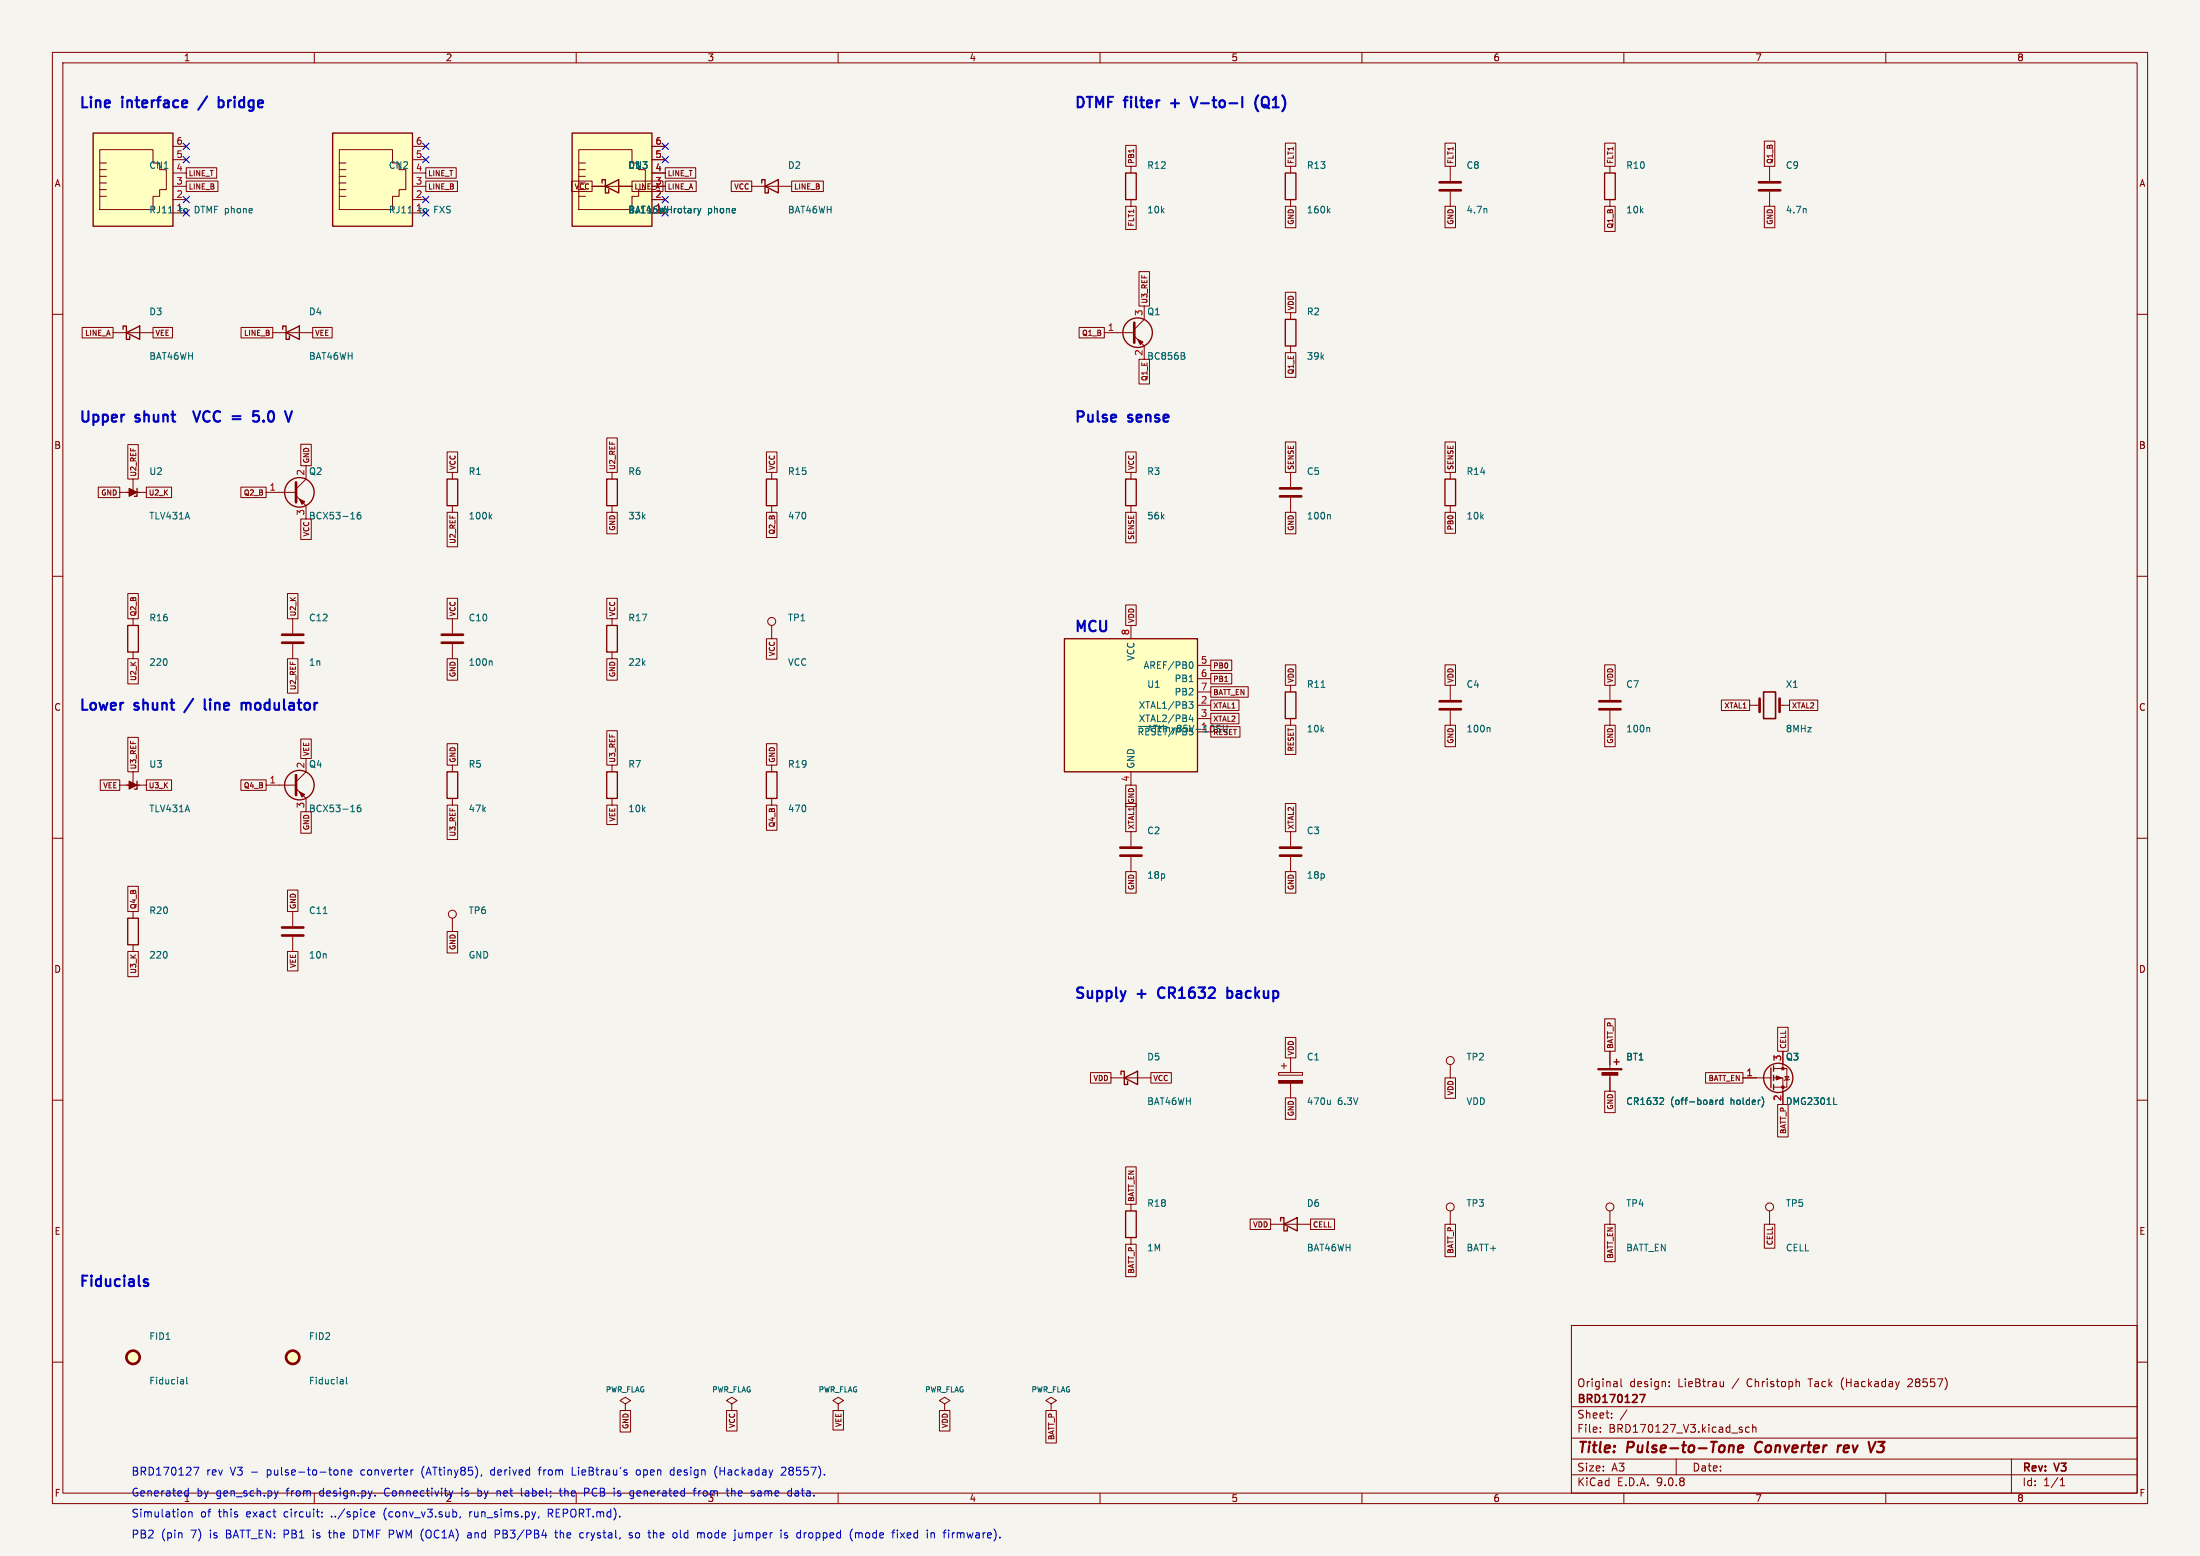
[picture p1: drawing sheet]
<svg xmlns="http://www.w3.org/2000/svg" width="420mm" height="297mm" viewBox="0 0 420 297" stroke-linecap="round" stroke-linejoin="round" font-family="sans-serif">
<path d="M0 0h420v297h-420z" fill="#f5f4ef" stroke="#f5f4ef" stroke-width=".19"/>
<g fill="none" stroke="#840000" stroke-width=".19">
<path d="M10 10h400v277h-400zM12 12h396v273h-396zM60 10v2M110 10v2M160 10v2M210 10v2M260 10v2M310 10v2M360 10v2M10 60h2M408 60h2M10 110h2"/>
<path d="M25.4 118.1v1.3M55.9 118.1v2.8M86.4 118.1v2.8M408 110h2M25.4 124.5v1.2M55.9 122.9v2.8M86.4 122.9v2.8M276.9 130.8v2.8M276.9 135.6v2.8M307.3 130.8v2.8M307.3 135.6v2.8M334 134.6h1.9"/>
<path d="M339.7 134.6h1.9M10 160h2M22.9 149.9h5M24.1 149.9h2.6M25.4 147.3v2.6M86.4 146.1v1.2M86.4 152.4v1.3M408 160h2M25.4 174v1.3M25.4 180.3v1.3M10 210h2M307.3 200.7v3.3"/>
<path d="M307.3 205v3.3M332.7 205.7h5.4M338.6 204h2.5v3.5h-2.5M338.6 205.7h1.8v5.1M340.4 200.7v3.3M340.7 205.5h.8l-.4 .6zM341.6 206l-1 .2M408 210h2M215.9 229.9v1.2M215.9 236.2v1.3M307.3 231.1v2.6M337.8 231.1v2.6"/>
<path d="M300 253h108v32h-108zM10 260h2M119.4 268l1-.7-1-.6-1 .6 1 .7v1.2M119.4 269.2h.1M139.7 268l1-.7-1-.6-1 .6 1 .7v1.2M139.7 269.2h.1M160 268l1-.7-1-.6-1 .6 1 .7v1.2M160 269.2h.1M180.3 268l1.1-.7-1.1-.6-1 .6 1 .7v1.2M180.3 269.2h.1M200.7 268l1-.7-1-.6-1.1 .6 1.1 .7v1.2M200.7 269.2h.1"/>
<path d="M300 278.5h108M300 274.5h108M300 268.5h108M305.5 273.2v.2M305.5 272.5v.1M307.7 270.5v.2M307.7 269.8v.1M309.4 263.2v1.3l.3 .2M310.6 269.1l-1.3 1.9M318.7 264.5v.2M318.7 263.8v.1M320 278.5v3"/>
<path d="M329 263.7v1M329 264.5l-.4 .2M332.6 273v.3M333.9 272.5l-.4-.1-.3 .3 .2 .6h.5M334.6 272.5l.2-.1 .4 .1v.9M334.6 271.9v1.5M343.1 263.7h.2l.2 .2v.8M364.3 263.3h-.1M365 263.8l-.8 .9h.9M384 278.5v6.5M408 260h2M60 285v2"/>
<path d="M110 285v2M160 285v2M210 285v2M260 285v2M300 281.5h108M310 285v2M360 285v2M393.3 283.6h.9M393.3 282.5l.4-.4v1.5"/>
<circle cx="307.3" cy="230.4" r=".76"/>
<circle cx="337.8" cy="230.4" r=".76"/>
</g>
<path d="M330.3 276h.6v1.2M331.8 276.5l1-.2-.1-.3h-.7l-.2 .9 .2 .3 .6-.1M335.4 275.5a1.27 1.27 0 0 0-.1 1.6M350.9 275.9l-.1 1.3M351.5 275.9l-.4 .1-.2 .3M356.7 275.2l.4 2 1-2M358.3 277l.3 .2h.5M358.5 275.2h1.3" fill="none" stroke="#840000" stroke-width=".4"/>
<path d="M336.7 132.1h2.3v5.1h-2.3zM313 266.2h1l-.6 1.5" fill="none" stroke="#840000" stroke-width=".3"/>
<g fill="none" stroke="#840000" stroke-width=".25">
<path d="M24.4 119.4h2v5.1h-2zM26.2 149.1v1.5h-.5M85.3 147.3h2.1v5.1h-2.1zM24.4 175.3h2v5h-2zM308.1 202.7h1M308.6 202.2v1M338.1 203.8v3.8M338.6 203.5v1M338.6 205.2v1M338.6 207v1M214.9 231.1h2v5.1h-2z"/>
<circle cx="339.5" cy="205.7" r="2.79"/>
</g>
<g fill="#840000" stroke="#840000" stroke-width=".19">
<path d="M24.6 149.1l1.6 .8-1.6 .7z"/>
<path d="M305.1 204h4.5v.2h-4.5z"/>
<path d="M305.8 204.7h3.1v.5h-3.1z"/>
<path d="M339.1 205.4l1 .3-1 .4z"/>
<circle cx="340.4" cy="204" r=".25"/>
<circle cx="340.4" cy="207.5" r=".25"/>
</g>
<g fill="none" stroke="#840000" stroke-width=".51">
<path d="M53.8 121.2h4.1M53.8 122.7h4.1M84.3 121.2h4.1M84.3 122.7h4.1M274.8 133.9h4.1M274.8 135.4h4.1M305.3 133.9h4.1M305.3 135.4h4.1M335.9 133.4v2.5M339.7 133.4v2.5"/>
<circle cx="55.9" cy="259.1" r="1.27"/>
</g>
<g fill="none" stroke="#006464" stroke-width=".19">
<path d="M93.8 126.2l.1 .1v.7M284.3 138.9l.1 .1v.7M314.7 138.9l.2 .1v.7M317.3 209.5l.3 .3-.1 .3-.7 .7h.8M327.6 210v.8M327.9 210l-.3 .2M328.9 210h-.4l-.2 .2 .1 .6h.5M328.9 209.5v1.3M336.4 209.4a1.49 1.49 0 0 1 0 1.8M350.1 210.8h.6M65.5 263.4v.8M65.5 264.1l-.1 .1"/>
<path d="M65.5 263.6l-.1 .1M66.1 262.9v1.1l.2 .2"/>
</g>
<circle cx="55.9" cy="259.1" r="1.27" fill="#ffffc2" stroke="#ffffc2" stroke-width=".19"/>
<path d="M203.2 121.9h25.4v25.4h-25.4z" fill="#ffffc2"/>
<g fill="none" stroke="#840000" stroke-width=".25">
<path d="M145.4 34.9v-.6h.6v2.5h.7v-.6M146 35.6l2.6-1.3v2.5zM245.4 33h2v5.1h-2zM306.3 33h2.1v5.1h-2.1zM245.4 61h2v5h-2zM275.8 91.4h2.1v5.1h-2.1zM115.8 119.4h2.1v5.1h-2.1zM203.2 121.9h25.4v25.4h-25.4zM245.4 132.1h2v5.1h-2zM115.8 147.3h2.1v5.1h-2.1zM146.3 147.3h2v5.1h-2zM214 205.1v-.6h.6v2.5h.7v-.6"/>
<path d="M214.6 205.7l2.6-1.2v2.5z"/>
<circle cx="217.2" cy="63.5" r="2.82"/>
<circle cx="57.1" cy="149.9" r="2.82"/>
</g>
<g fill="none" stroke="#840000" stroke-width=".19">
<path d="M143.5 35.6h7.6M246.4 31.8v1.2M246.4 38.1v1.3M276.9 31.8v2.7M276.9 36.6v2.8M307.3 31.8v1.2M307.3 38.1v1.3M337.8 31.8v2.7M337.8 36.6v2.8M218.4 58.4v2.6l-1.9 1.9M246.4 59.7v1.3M210.8 63.5h5.7"/>
<path d="M216.5 64.1l1.9 1.9v2.6M246.4 66v1.3M246.4 90.2v2.8M246.4 95v2.8M276.9 90.2v1.2M276.9 96.5v1.3M116.8 118.1v1.3M147.3 119.4v2.5M215.9 119.4v2.5M116.8 124.5v1.2M228.6 127h2.5M228.6 129.5h2.5"/>
<path d="M228.6 132.1h2.5M228.6 134.6h2.5M228.6 137.2h2.5M246.4 130.8v1.3M246.4 137.2v1.2M50.8 149.9h5.7M56.5 150.5l1.9 1.9v2.5M58.4 144.8v2.5l-1.9 1.9M116.8 146.1v1.2M116.8 152.4v1.3M147.3 146.1v1.2M147.3 152.4v1.3"/>
<path d="M215.9 147.3v2.6M215.9 158.8v2.7M55.9 174v2.8M55.9 178.8v2.8M86.4 175.3v2.5M215.9 163.6v2.8M212.1 205.7h7.6"/>
<circle cx="147.3" cy="118.6" r=".76"/>
<circle cx="86.4" cy="174.5" r=".76"/>
</g>
<g fill="none" stroke="#006464" stroke-width=".19">
<path d="M253.9 39.8l-.5 .5M283.8 39.9v.7M344.7 39.9l.1 .7M253.5 40.2l.4 .4M225.9 67.9l.3 .3-.1 .3-.1 .1M226 67.4l.1 .2-.1 .3M253.8 98.2l.2 .2v.7M217.3 138.7h5.5M227 133.9h.7l-.4 .5 .4 .1v.6l-.2 .1-.5-.1M227.2 126.4l.1-.1a.68 .68 0 0 1 .5 .6 .68 .68 0 0 1-.5 .7l-.1-.1M227.3 136.4l-.3 .9h.8M227.6 136.9v.8"/>
<path d="M232.8 138.4l.2 .1M233.5 138.4v1.1M234.3 138.4v1.1M252.2 131.2h.7M67 154.9h.7M68.8 153.7h-.4a.86 .86 0 0 0 0 1.2l.4-.1 .1-.4-.2-.2h-.4l-.1 .2M61.7 174.4h.7"/>
</g>
<path d="M274.8 34.8h4.1M274.8 36.3h4.1M335.8 34.8h4.1M335.8 36.3h4.1M216.5 61.6v3.8M244.3 93.2h4.1M244.3 94.7h4.1M56.5 148v3.8M53.8 177h4.1M53.8 178.6h4.1M213.9 161.8h4M213.9 163.3h4" fill="none" stroke="#840000" stroke-width=".51"/>
<g fill="#840000" stroke="#840000" stroke-width=".19">
<path d="M217.2 64.8l1 .5-.5 .5z"/>
<path d="M57.1 151.1l1.1 .5-.5 .5z"/>
</g>
<path d="M17.8 25.4h15.2v17.8h-15.2z" fill="#ffffc2"/>
<g fill="none" stroke="#840000" stroke-width=".19">
<path d="M19 32.4h1.3M19 33.7h1.3M19 34.9h1.3M19 36.2h1.3M19 37.5h1.3M19 28.6h10.2v2.5h1.3v1.3h1.2v3.8h-1.2v1.3h-1.3v2.5h-10.2zM19 31.1h1.3M33 27.9h2.6M33 30.5h2.6M33 33h2.6M33 35.6h2.6M33 38.1h2.6"/>
<path d="M215.9 31.8v1.2M215.9 38.1v1.3M33 40.6h2.6M21.6 63.5h7.6M52.1 63.5h7.6M22.9 94h5M24.1 94h2.6M25.4 91.4v2.6M50.8 94h5.7M56.5 94.6l1.9 1.9v2.6M58.4 88.9v2.5l-1.9 1.9M86.4 90.2v1.2"/>
<path d="M86.4 96.5v1.3M116.8 90.2v1.2M116.8 96.5v1.3M147.3 90.2v1.2M147.3 96.5v1.3M215.9 90.2v1.2M215.9 96.5v1.3M246.4 158.8v2.7M246.4 163.6v2.8M244.1 204.7h4.6v.5h-4.6zM244.6 203.5h1M245.1 202.9v1.1"/>
<path d="M246.4 201.9v2.8M246.4 206.8v2.8M276.9 203.2v2.5M242.6 233.7h7.6"/>
<circle cx="276.9" cy="202.4" r=".76"/>
</g>
<g fill="none" stroke="#840000" stroke-width=".25">
<path d="M17.8 25.4h15.2v17.8h-15.2zM214.9 33h2v5.1h-2zM23.5 62.9v-.7h.6v2.6h.7v-.7M24.1 63.5l2.6-1.3v2.6zM54 62.9v-.7h.6v2.6h.6v-.7M54.6 63.5l2.5-1.3v2.6zM26.2 93.2v1.5h-.5M85.3 91.4h2.1v5.1h-2.1zM115.8 91.4h2.1v5.1h-2.1zM146.3 91.4h2v5.1h-2zM214.9 91.4h2v5.1h-2zM244.5 233v-.6h.6v2.5h.6v-.6"/>
<path d="M245.1 233.7l2.5-1.3v2.5z"/>
<circle cx="57.1" cy="94" r="2.82"/>
</g>
<path d="M32.2 40.6h.7M67 99.1h.7M68.8 97.8l-.4 .1a.86 .86 0 0 0 0 1.2l.4-.2 .1-.4-.2-.2h-.4l-.1 .2M93.5 98.6l.4 .5M93.9 98.2l-.5 .5M254 210v.8M254 210.7l-.2 .1M35 263.4v.8M35 264.1l-.1 .1M35 263.6l-.1 .1M35.6 262.9v1.1l.2 .2" fill="none" stroke="#006464" stroke-width=".19"/>
<g fill="none" stroke="#840000" stroke-width=".51">
<path d="M56.5 92.1v3.8M244.3 161.8h4.1M244.3 163.3h4.1"/>
<circle cx="25.4" cy="259.1" r="1.27"/>
</g>
<g fill="#840000" stroke="#840000" stroke-width=".19">
<path d="M57.1 95.3l1.1 .5-.5 .5z"/>
<path d="M24.6 93.2l1.6 .8-1.6 .7z"/>
<path d="M244.1 206.2h4.6v.6h-4.6z"/>
</g>
<circle cx="25.4" cy="259.1" r="1.27" fill="#ffffc2" stroke="#ffffc2" stroke-width=".19"/>
<path d="M109.2 25.4h15.3v17.8h-15.3z" fill="#ffffc2"/>
<g fill="none" stroke="#840000" stroke-width=".19">
<path d="M110.5 32.4h1.3M110.5 33.7h1.3M110.5 37.5h1.3M110.5 28.6h10.1v2.5h1.3v1.3h1.3v3.8h-1.3v1.3h-1.3v2.5h-10.1zM110.5 31.1h1.3M124.5 27.9h2.5M124.5 30.5h2.5M124.5 33h2.5M124.5 35.6h2.5M124.5 38.1h2.5M276.9 231.1v2.6"/>
<circle cx="276.9" cy="230.4" r=".76"/>
</g>
<path d="M109.2 25.4h15.3v17.8h-15.3z" fill="none" stroke="#840000" stroke-width=".25"/>
<path d="M63.5 25.4h15.2v17.8h-15.2z" fill="#ffffc2"/>
<g fill="none" stroke="#840000" stroke-width=".19">
<path d="M35.6 34.6h6v2h-6zM35.6 32h5.8v2h-5.8zM64.8 32.4h1.2M64.8 33.7h1.2M64.8 34.9h1.2M64.8 36.2h1.2M64.8 37.5h1.2M64.8 28.6h10.1v2.5h1.3v1.3h1.3v3.8h-1.3v1.3h-1.3v2.5h-10.1zM64.8 31.1h1.2M78.7 27.9h2.6M78.7 30.5h2.6M78.7 33h2.6"/>
<path d="M78.7 35.6h2.6M78.7 38.1h2.6M81.3 32h5.8v2h-5.8zM81.3 34.6h6v2h-6zM109.1 34.6h3.9v2h-3.9zM113 35.6h7.6M120.6 34.6h6v2h-6zM124.5 27.9h2.5M124.5 30.5h2.5M124.5 33h2.5M124.5 35.6h2.5M124.5 38.1h2.5"/>
<path d="M127 32h5.8v2h-5.8zM127 34.6h5.9v2h-5.9zM139.6 34.6h3.9v2h-3.9zM151.1 34.6h6.1v2h-6.1zM214.9 27.7h2v4.1h-2zM214.9 39.4h2v4.4h-2zM216.4 28.5v.6M245.4 39.4h2v4.1h-2zM245.4 27.3h2v4.5h-2zM275.9 27.3h2v4.5h-2zM275.9 39.4h2v4.1h-2zM306.3 39.4h2v4.8h-2z"/>
<path d="M306.3 27.3h2v4.5h-2zM336.8 26.9h2v4.9h-2zM336.8 39.4h2v4.1h-2zM78.7 40.6h2.6M217.4 51.8h2v6.6h-2zM245.4 55.8h2v3.9h-2zM15.7 62.5h5.9v2h-5.9zM29.2 62.5h3.7v2h-3.7zM46 62.5h6.1v2h-6.1zM59.7 62.5h3.7v2h-3.7zM206 62.5h4.8v2h-4.8zM217.4 68.6h2v4.7h-2z"/>
<path d="M245.4 67.3h2v4.7h-2zM18.8 93h4.1v2h-4.1zM24.4 84.9h2v6.5h-2zM27.9 93h4.9v2h-4.9zM46 93h4.8v2h-4.8zM57.4 99.1h2v3.9h-2zM57.4 84.8h2v4.1h-2zM85.4 86.3h2v3.9h-2zM85.4 97.8h2v6.6h-2zM115.8 83.6h2v6.6h-2zM115.8 97.8h2v4.1h-2zM146.3 97.8h2v4.8h-2z"/>
<path d="M146.3 86.3h2v3.9h-2zM214.9 97.8h2v5.8h-2zM214.9 86.3h2v3.9h-2zM245.4 84.4h2v5.8h-2zM245.4 97.8h2v4.1h-2zM275.9 84.4h2v5.8h-2zM275.9 97.8h2v4h-2zM24.4 113.3h2v4.8h-2zM54.9 113.3h2v4.8h-2zM85.4 114.2h2v3.9h-2zM115.8 114.2h2v3.9h-2zM214.9 115.5h2v3.9h-2z"/>
<path d="M24.4 125.7h2v4.8h-2zM54.9 125.7h2v6.6h-2zM85.4 125.7h2v4.1h-2zM115.8 125.7h2v4.1h-2zM115.8 139.5h2v6.6h-2zM146.3 121.9h2v3.9h-2zM231.1 128.5h4v2h-4zM231.1 133.6h5.4v2h-5.4zM231.1 138.7h5.6v2h-5.6zM231.1 126h4v2h-4zM231.1 131.1h7.2v2h-7.2zM231.1 136.2h5.4v2h-5.4z"/>
<path d="M233.8 130.1h.6M245.4 138.4h2v5.6h-2zM245.4 126.9h2v3.9h-2zM275.9 126.9h2v3.9h-2zM275.9 138.4h2v4.1h-2zM306.3 138.4h2v4.1h-2zM306.3 126.9h2v3.9h-2zM328.6 133.6h5.4v2h-5.4zM341.6 133.6h5.4v2h-5.4zM19.1 148.9h3.8v2h-3.8zM24.4 140.7h2v6.6h-2zM27.9 148.9h4.9v2h-4.9z"/>
<path d="M46 148.9h4.8v2h-4.8zM57.4 154.9h2v4.1h-2zM57.4 141.1h2v3.7h-2zM85.4 153.7h2v6.5h-2zM85.4 142h2v4.1h-2zM115.8 153.7h2v3.7h-2zM146.3 153.7h2v4.8h-2zM146.3 142h2v4.1h-2zM214.9 153.4h2v5.4h-2zM214.9 149.9h2v4.1h-2zM245.4 153.4h2v5.4h-2zM24.4 169.2h2v4.8h-2z"/>
<path d="M54.9 169.9h2v4.1h-2zM85.4 177.8h2v4.1h-2zM214.9 166.4h2v4.1h-2zM245.4 166.4h2v4.1h-2zM24.4 181.6h2v4.8h-2zM54.9 181.6h2v3.7h-2zM245.4 198h2v3.9h-2zM306.3 194.5h2v6.2h-2zM339.4 196.1h2v4.6h-2zM208.2 204.7h3.9v2h-3.9zM219.7 204.7h3.9v2h-3.9zM245.4 209.6h2v4h-2z"/>
<path d="M275.9 205.7h2v3.9h-2zM306.3 208.3h2v4.1h-2zM307.3 200.7v2.5M307.3 205.7v2.6M325.6 204.7h7.1v2h-7.1zM332.7 205.7h2.6M339.4 210.8h2v6.2h-2zM340.4 200.7v2.5M340.4 208.3v2.5M214.9 222.7h2v7.2h-2zM214.9 237.5h2v6.2h-2zM238.7 232.7h3.9v2h-3.9z"/>
<path d="M250.2 232.7h4.6v2h-4.6zM275.9 233.7h2v6.2h-2zM306.3 233.7h2v7.1h-2zM336.8 233.7h2v4.6h-2zM118.4 269.2h2v4.1h-2zM138.7 269.2h2v3.9h-2zM159 269.2h2v3.8h-2zM179.3 269.2h2v3.9h-2zM199.7 269.2h2v6.2h-2z"/>
</g>
<path d="M63.5 25.4h15.2v17.8h-15.2zM114.9 34.9v-.6h.7v2.5h.6v-.6M115.6 35.6l2.5-1.3v2.5z" fill="none" stroke="#840000" stroke-width=".25"/>
<path d="M77.9 40.6h.7M317.3 209.5l.3 .3-.1 .3-.7 .7h.8M327.6 210v.8M327.9 210l-.3 .2M328.9 210h-.4l-.2 .2 .1 .6h.5M328.9 209.5v1.3M336.4 209.4a1.49 1.49 0 0 1 0 1.8M350.1 210.8h.6" fill="none" stroke="#006464" stroke-width=".19"/>
<g fill="none" stroke="#000084" stroke-width=".19">
<path d="M35 29.9l1.2 1.2M35 27.3l1.2 1.2M35 37.5l1.2 1.2M36.2 29.9l-1.2 1.2M36.2 27.3l-1.2 1.2M36.2 37.5l-1.2 1.2M80.7 37.5l1.2 1.2M80.7 27.3l1.2 1.2M80.7 29.9l1.2 1.2M81.9 37.5l-1.2 1.2M81.9 27.3l-1.2 1.2M81.9 29.9l-1.2 1.2"/>
<path d="M126.4 27.3l1.2 1.2M126.4 29.9l1.2 1.2M126.4 37.5l1.2 1.2M127.6 27.3l-1.2 1.2M127.6 29.9l-1.2 1.2M127.6 37.5l-1.2 1.2"/>
</g>
<g fill="none" stroke="#0000c2" stroke-width=".4">
<path d="M39.5 18.4l-1.7 2.6M41.7 18.5v2M41.7 19.2h.6l.3 .1M227.3 18.5l.6 2 .7-2M237.2 18.5v2M240.2 18.2a2.29 2.29 0 0 0 0 3M241.4 18.5l-.2 .1a1.28 1.28 0 0 0 .2 1.9M42.6 20.3l-.3 .2-.6-.1M36.9 78.5l.6 2 .7-2M44.4 79.4h1.5M49.3 79.3l.2 .3v.5l-.2 .3M49.4 78.5h-1l-.1 .9"/>
<path d="M44.4 80h1.5M50.3 80.3v.2M36.9 133.4l-1.7 2.6M39.1 133.5v1.7l.3 .3M46.4 134.2h.5l.1 .2M47 134.4l.3-.2h.4l.1 .2M47 134.4v1.1M221.3 188.8a1.39 1.39 0 0 0 0 1.4M234.3 188.5v2M234.3 189.2h.6l.3 .1M235.2 190.3l-.3 .2-.6-.1M27.7 244.8l.5 .1 .1 .3-.3 .3h-.4"/>
<path d="M27.7 244.2h.5"/>
</g>
<g fill="none" stroke="#0000c2" stroke-width=".19">
<path d="M136.9 279.8a1.72 1.72 0 0 0 0 2.3M35.3 288.7v.7M35.4 284.6h.6M36 284.1v1.5M36 288.6v1M36 288.7l.2-.1h.4l.1 1M37 280.1h1l-.7 1.5M52.4 284.6l.3 1M52.7 285.6l-.1 .3M53.1 284.6l-.4 1M61.5 289.4v.2M61.5 288.6v.2"/>
<path d="M62.7 292.6h.5M64 280.6h.4l.1 .2v.6l-.5 .2M65.2 280.7l.2-.1h.3l.1 1M65.2 280.6v1M66.5 281.1l.7-.2-.1-.3h-.4l-.2 .2v.7h.6M67.9 292.1h-.4v1.5h.4M70.9 288.6h.4l.2 .3-.7 .2M70.9 289.5h.6M71.6 285.4v.2M78.9 280.6h-.3M85.7 284.6l.4 1 .4-1M87.9 289.5l-.2 .3"/>
<path d="M89.3 292.6h.4l.3 .2M89.7 288.6v1M89.8 288.6l-.1 .2M90 292.9l-.5 .1a.29 .29 0 0 0-.3 .3 .29 .29 0 0 0 .3 .3l.5-.1M91.2 284.1v1.5M91.2 285.5l.2 .1M91.4 284.6h-.2M92 281.5l-.2 .3M93.7 280.7v.7M94.5 292.1h.6l.3 .2-.2 .5h-.7M94.9 284.6v1M95.1 284.6l-.2 .1"/>
<path d="M99.5 284.1v1.2l.2 .3M102.7 280.6h.6M102.9 289.5l-.2 .3M103.2 280.1l-.2 .2v1.3M104.7 288.8h.5M105.2 288.1h-.5v1.5M105.9 292.6h.6M106.1 292.1v1.2l.4 .3M106.7 284.6h.6M107 284.1v1.2l.3 .3M107 292.1v1.5M107 292.6v.1"/>
<path d="M109.2 280.1v1.5h.8M111 292.6h.4M111.4 293.5l-.4 .1M111.6 284.1h.6l.2 .1M112.4 284.7l-.2 .1h-.6M117.9 285.5l.4 .1M118.1 284.6l-.2 .2 .2 .3M120.7 292.6h-.4l-.2 .2 .1 .2 .5 .1v.4h-.6M120.8 284.6h.2M121 284.6v1.2l-.2 .2M121 285.5l-.2 .1M121.5 292.6l-.2 .2 .2 .7"/>
<path d="M122.1 280.6h-.4l-.2 .2 .1 .7h.5M124.8 292.6h.5M128.7 280.6h-.5l-.2 .2 .1 .7h.6M129.9 292.1v1.2l.2 .3M132.3 284.6h.6M132.9 284.1l-.4 .2v1.3M133.4 284.6v1M133.7 284.6l-.3 .2M134 292.6h.4l.1 .2v.8M138.6 284.6h.6M139 285.6h.2M139.7 284.1v1.5"/>
<path d="M140.1 284.6l-.4 .1M141.7 293.4l-.5 .2M141.7 292.6v1M145.1 284.6h-.4M145.2 285h-.4a.29 .29 0 0 0-.2 .3 .29 .29 0 0 0 .2 .3h.4M149.2 280.2l.5-.1 .3 .1v.3l-.9 1.1h.9M150 292.6h.3M150 293.1h.3l.1 .2-.2 .3h-.3M152.2 284.6h-.4M152.3 285h-.3a.29 .29 0 0 0-.3 .3 .29 .29 0 0 0 .3 .3h.3M153.8 292.6h.2M163.3 292.7l.4-.1 .3 .2"/>
<path d="M163.3 292.6v1M164 292.8l.2-.2h.3l.1 1M164 292.8v.8M171.9 292.6l.8 1M172.7 292.6l-.8 1M182.7 292.6v1M183.2 292.6l-.5 .1"/>
</g>
<g font-size="2.8" fill="#0000c2">
<text x="15" y="20.8">Line</text>
<text x="23.4" y="20.8">interface</text>
<text x="43.4" y="20.8">bridge</text>
<text x="205" y="20.8">DTMF</text>
<text x="214.8" y="20.8">filter</text>
<text x="224.4" y="20.8">+</text>
<text x="229.2" y="20.8">V-to-I</text>
<text x="242.1" y="20.8">(Q1)</text>
<text x="15" y="80.8">Upper</text>
<text x="26" y="80.8">shunt</text>
<text x="38.8" y="80.8">VCC</text>
<text x="46.9" y="80.8">=</text>
<text x="51.7" y="80.8">5.0</text>
<text x="205" y="80.8">Pulse</text>
<text x="215.5" y="80.8">sense</text>
<text x="205" y="120.7">MCU</text>
<text x="15" y="135.8">Lower</text>
<text x="25.8" y="135.8">shunt</text>
<text x="40.7" y="135.8">line</text>
<text x="48.6" y="135.8">modulator</text>
<text x="205" y="190.8">Supply</text>
<text x="217.2" y="190.8">+</text>
<text x="222" y="190.8">CR1632</text>
<text x="236" y="190.8">backup</text>
<text x="15" y="245.7">Fiducials</text>
</g>
<g font-size="2.8" fill="#840000">
<text x="301" y="277.9">Title:</text>
<text x="310.6" y="277.9">Pulse-to-Tone</text>
<text x="335.9" y="277.9">Converter</text>
<text x="352.4" y="277.9">rev</text>
<text x="359.2" y="277.9">V3</text>
</g>
<g font-size="2.1" fill="#840000">
<text x="301" y="268.2">BRD170127</text>
<text x="301" y="265">Original</text>
<text x="311.1" y="265">design:</text>
<text x="320.4" y="265">LieBtrau</text>
<text x="330.9" y="265">/</text>
<text x="333.8" y="265">Christoph</text>
<text x="345.7" y="265">Tack</text>
<text x="352" y="265">(Hackaday</text>
<text x="364.9" y="265">28557)</text>
<text x="301" y="273.7">File:</text>
<text x="301" y="271">Sheet:</text>
<text x="307.1" y="273.7">BRD170127_V3.kicad_sch</text>
<text x="301" y="281.1">Size:</text>
<text x="307.6" y="281.1">A3</text>
<text x="323" y="281.1">Date:</text>
<text x="386" y="281.3">Rev:</text>
<text x="392.4" y="281.3">V3</text>
<text x="301" y="283.9">KiCad</text>
<text x="308.7" y="283.9">E.D.A.</text>
<text x="316.3" y="283.9">9.0.8</text>
<text x="386" y="283.9">Id:</text>
<text x="390.1" y="283.9">1/1</text>
</g>
<g font-size="2.1" fill="#0000c2">
<text x="25" y="281.7">BRD170127</text>
<text x="39.4" y="281.7">rev</text>
<text x="44" y="281.7">V3 -</text>
<text x="51.2" y="281.7">pulse-to-tone</text>
<text x="69.3" y="281.7">converter</text>
<text x="81" y="281.7">(ATtiny85),</text>
<text x="94.4" y="281.7">derived</text>
<text x="103.8" y="281.7">from</text>
<text x="110.2" y="281.7">LieBtrau's</text>
<text x="122.6" y="281.7">open</text>
<text x="129.3" y="281.7">design</text>
<text x="137.9" y="281.7">(Hackaday</text>
<text x="150.8" y="281.7">28557).</text>
<text x="25" y="285.7">Generated</text>
<text x="37.5" y="285.7">by</text>
<text x="41.3" y="285.7">gen_sch.py</text>
<text x="54.8" y="285.7">from</text>
<text x="61.3" y="285.7">design.py.</text>
<text x="73.8" y="285.7">Connectivity</text>
<text x="88.7" y="285.7">is</text>
<text x="91.9" y="285.7">by</text>
<text x="95.7" y="285.7">net</text>
<text x="100.5" y="285.7">label;</text>
<text x="108.1" y="285.7">the</text>
<text x="112.9" y="285.7">PCB</text>
<text x="118.7" y="285.7">is</text>
<text x="121.9" y="285.7">generated</text>
<text x="134.3" y="285.7">from</text>
<text x="140.7" y="285.7">the</text>
<text x="145.5" y="285.7">same</text>
<text x="152.7" y="285.7">data.</text>
<text x="25" y="293.7">PB2</text>
<text x="25" y="289.7">Simulation</text>
<text x="30.7" y="293.7">(pin</text>
<text x="36.5" y="293.7">7)</text>
<text x="38.2" y="289.7">of</text>
<text x="40.2" y="293.7">is</text>
<text x="41.7" y="289.7">this</text>
<text x="43.4" y="293.7">BATT_EN: PB1</text>
<text x="47.2" y="289.7">exact</text>
<text x="54.5" y="289.7">circuit:</text>
<text x="60.3" y="293.7">is</text>
<text x="63.5" y="293.7">the</text>
<text x="63.6" y="289.7">../spice</text>
<text x="68.3" y="293.7">DTMF PWM (OC1A)</text>
<text x="73.8" y="289.7">(conv_v3.sub,</text>
<text x="90.3" y="289.7">run_sims.py,</text>
<text x="90.6" y="293.7">and</text>
<text x="96" y="293.7">PB3/PB4</text>
<text x="105.5" y="289.7">REPORT.md).</text>
<text x="107.7" y="293.7">the</text>
<text x="112.5" y="293.7">crystal,</text>
<text x="122.1" y="293.7">so</text>
<text x="125.9" y="293.7">the</text>
<text x="130.7" y="293.7">old</text>
<text x="135.5" y="293.7">mode</text>
<text x="142.8" y="293.7">jumper</text>
<text x="151.8" y="293.7">is</text>
<text x="155" y="293.7">dropped</text>
<text x="165.3" y="293.7">(mode</text>
<text x="173.6" y="293.7">fixed</text>
<text x="180.3" y="293.7">in</text>
<text x="183.7" y="293.7">firmware).</text>
</g>
<g font-size="1.8" fill="#840000">
<text x="35" y="11.9">1</text>
<text x="85" y="11.9">2</text>
<text x="135" y="11.9">3</text>
<text x="185" y="11.9">4</text>
<text x="235" y="11.9">5</text>
<text x="285" y="11.9">6</text>
<text x="335" y="11.9">7</text>
<text x="385" y="11.9">8</text>
<text x="10.3" y="35.9">A</text>
<text x="408.3" y="35.9">A</text>
<text x="10.3" y="85.9">B</text>
<text x="408.2" y="85.9">B</text>
<text x="10.3" y="135.9">C</text>
<text x="408.2" y="135.9">C</text>
<text x="10.3" y="185.9">D</text>
<text x="408.2" y="185.9">D</text>
<text x="10.3" y="235.9">E</text>
<text x="408.3" y="235.9">E</text>
<text x="10.3" y="285.9">F</text>
<text x="185" y="286.9">4</text>
<text x="235" y="286.9">5</text>
<text x="285" y="286.9">6</text>
<text x="335" y="286.9">7</text>
<text x="385" y="286.9">8</text>
<text x="408.3" y="285.9">F</text>
</g>
<g font-size="1.8" fill="#a90000">
<text x="33.6" y="27.7">6</text>
<text x="79.3" y="27.7">6</text>
<text x="125" y="27.7">6</text>
<text x="33.6" y="30.2">5</text>
<text x="33.6" y="32.8">4</text>
<text x="33.6" y="35.3">3</text>
<text x="79.3" y="30.2">5</text>
<text x="79.3" y="32.8">4</text>
<text x="79.3" y="35.3">3</text>
<text x="125" y="30.2">5</text>
<text x="125" y="32.8">4</text>
<text x="125" y="35.3">3</text>
<text x="33.6" y="37.8">2</text>
<text x="79.3" y="37.8">2</text>
<text x="125" y="37.8">2</text>
<text x="211.4" y="63.2">1</text>
<text x="218.2" y="60.4" transform="rotate(-90 218.2 60.4)">3</text>
<text x="218.2" y="68" transform="rotate(-90 218.2 68)">2</text>
<text x="51.4" y="93.7">1</text>
<text x="58.2" y="90.9" transform="rotate(-90 58.2 90.9)">2</text>
<text x="58.2" y="98.5" transform="rotate(-90 58.2 98.5)">3</text>
<text x="215.6" y="121.4" transform="rotate(-90 215.6 121.4)">8</text>
<text x="229.2" y="126.7">5</text>
<text x="229.2" y="129.3">6</text>
<text x="229.2" y="131.8">7</text>
<text x="229.2" y="134.4">2</text>
<text x="229.2" y="136.9">3</text>
<text x="51.4" y="149.6">1</text>
<text x="58.2" y="146.8" transform="rotate(-90 58.2 146.8)">2</text>
<text x="215.6" y="149.3" transform="rotate(-90 215.6 149.3)">4</text>
<text x="58.2" y="154.4" transform="rotate(-90 58.2 154.4)">3</text>
<text x="340.1" y="202.6" transform="rotate(-90 340.1 202.6)">3</text>
<text x="333.3" y="205.5">1</text>
<text x="340.1" y="210.3" transform="rotate(-90 340.1 210.3)">2</text>
</g>
<g font-size="1.8" fill="#006464">
<text x="28.4" y="32.4">CN1</text>
<text x="74.1" y="32.4">CN2</text>
<text x="119.8" y="32.4">D1</text>
<text x="119.8" y="32.4">CN3</text>
<text x="150.3" y="32.4">D2</text>
<text x="218.9" y="32.4">R12</text>
<text x="249.4" y="32.4">R13</text>
<text x="279.9" y="32.4">C8</text>
<text x="310.3" y="32.4">R10</text>
<text x="340.8" y="32.4">C9</text>
<text x="28.4" y="40.9">RJ11</text>
<text x="33.6" y="40.4">1</text>
<text x="37.3" y="40.9">DTMF phone</text>
<text x="74.1" y="40.9">RJ11</text>
<text x="79.3" y="40.4">1</text>
<text x="83" y="40.9">FXS</text>
<text x="119.8" y="40.9">BAT46WH rotary</text>
<text x="119.8" y="40.9">RJ11</text>
<text x="125" y="40.4">1</text>
<text x="125.7" y="40.9">to</text>
<text x="135.5" y="40.9">phone</text>
<text x="150.3" y="40.9">BAT46WH</text>
<text x="218.9" y="40.9">10k</text>
<text x="249.4" y="40.9">160k</text>
<text x="279.9" y="40.9">4.7n</text>
<text x="310.3" y="40.9">10k</text>
<text x="340.8" y="40.9">4.7n</text>
<text x="28.4" y="60.4">D3</text>
<text x="58.9" y="60.4">D4</text>
<text x="218.9" y="60.4">Q1</text>
<text x="249.4" y="60.4">R2</text>
<text x="28.4" y="68.9">BAT46WH</text>
<text x="58.9" y="68.9">BAT46WH</text>
<text x="218.9" y="68.9">BC856B</text>
<text x="249.4" y="68.9">39k</text>
<text x="28.4" y="90.8">U2</text>
<text x="58.9" y="90.8">Q2</text>
<text x="89.4" y="90.8">R1</text>
<text x="119.8" y="90.8">R6</text>
<text x="150.3" y="90.8">R15</text>
<text x="218.9" y="90.8">R3</text>
<text x="249.4" y="90.8">C5</text>
<text x="279.9" y="90.8">R14</text>
<text x="28.4" y="99.3">TLV431A</text>
<text x="58.9" y="99.3">BCX53-16</text>
<text x="89.4" y="99.3">100k</text>
<text x="119.8" y="99.3">33k</text>
<text x="150.3" y="99.3">470</text>
<text x="218.9" y="99.3">56k</text>
<text x="249.4" y="99.3">100n</text>
<text x="279.9" y="99.3">10k</text>
<text x="28.4" y="118.8">R16</text>
<text x="58.9" y="118.8">C12</text>
<text x="89.4" y="118.8">C10</text>
<text x="119.8" y="118.8">R17</text>
<text x="150.3" y="118.8">TP1</text>
<text x="28.4" y="127.3">220</text>
<text x="58.9" y="127.3">1n</text>
<text x="89.4" y="127.3">100n</text>
<text x="119.8" y="127.3">22k</text>
<text x="150.3" y="127.3">VCC</text>
<text x="216.8" y="126.3" transform="rotate(-90 216.8 126.3)">VCC</text>
<text x="218.2" y="127.9">AREF/PB0</text>
<text x="218.9" y="131.5">U1</text>
<text x="224.1" y="130.4">PB1</text>
<text x="249.4" y="131.5">R11</text>
<text x="279.9" y="131.5">C4</text>
<text x="310.3" y="131.5">C7</text>
<text x="340.8" y="131.5">X1</text>
<text x="217.3" y="135.5">XTAL1/PB3</text>
<text x="224.1" y="132.9">PB2</text>
<text x="217.1" y="140.6">~{RESET}/PB5</text>
<text x="217.3" y="138">XTAL2/PB4</text>
<text x="218.9" y="140">ATtiny85V-10SU</text>
<text x="229.2" y="139.4">1</text>
<text x="249.4" y="140">10k</text>
<text x="279.9" y="140">100n</text>
<text x="310.3" y="140">100n</text>
<text x="340.8" y="140">8MHz</text>
<text x="28.4" y="146.7">U3</text>
<text x="58.9" y="146.7">Q4</text>
<text x="89.4" y="146.7">R5</text>
<text x="119.8" y="146.7">R7</text>
<text x="150.3" y="146.7">R19</text>
<text x="216.8" y="146.8" transform="rotate(-90 216.8 146.8)">GND</text>
<text x="28.4" y="155.2">TLV431A</text>
<text x="58.9" y="155.2">BCX53-16</text>
<text x="89.4" y="155.2">47k</text>
<text x="119.8" y="155.2">10k</text>
<text x="150.3" y="155.2">470</text>
<text x="218.9" y="159.4">C2</text>
<text x="249.4" y="159.4">C3</text>
<text x="218.9" y="167.9">18p</text>
<text x="249.4" y="167.9">18p</text>
<text x="28.4" y="174.7">R20</text>
<text x="58.9" y="174.7">C11</text>
<text x="89.4" y="174.7">TP6</text>
<text x="28.4" y="183.2">220</text>
<text x="58.9" y="183.2">10n</text>
<text x="89.4" y="183.2">GND</text>
<text x="218.9" y="202.6">D5</text>
<text x="249.4" y="202.6">C1</text>
<text x="279.9" y="202.6">TP2</text>
<text x="310.3" y="202.6">BT1</text>
<text x="340.8" y="202.6">Q3</text>
<text x="218.9" y="211.1">BAT46WH</text>
<text x="249.4" y="211.1">470u</text>
<text x="255.3" y="211.1">6.3V</text>
<text x="279.9" y="211.1">VDD</text>
<text x="310.3" y="211.1">CR1632</text>
<text x="318.9" y="211.1">(off-board</text>
<text x="330.5" y="211.1">holder)</text>
<text x="340.8" y="211.1">DMG2301L</text>
<text x="218.9" y="230.5">R18</text>
<text x="249.4" y="230.5">D6</text>
<text x="279.9" y="230.5">TP3</text>
<text x="310.3" y="230.5">TP4</text>
<text x="340.8" y="230.5">TP5</text>
<text x="218.9" y="239">1M</text>
<text x="249.4" y="239">BAT46WH</text>
<text x="279.9" y="239">BATT+</text>
<text x="310.3" y="239">BATT_EN</text>
<text x="340.8" y="239">CELL</text>
<text x="28.4" y="255.9">FID1</text>
<text x="58.9" y="255.9">FID2</text>
<text x="28.4" y="264.4">Fiducial</text>
<text x="58.9" y="264.4">Fiducial</text>
</g>
<g font-size="1.8" fill="#000084">
<text x="34.2" y="40.9">to</text>
<text x="80" y="40.9">to</text>
</g>
<g font-size="1.8" fill="#0000c2">
<text x="35" y="286.9">1</text>
<text x="85" y="286.9">2</text>
<text x="135" y="286.9">3</text>
</g>
<g font-size="1.4" fill="#840000">
<text x="35.9" y="33.8">LINE_T</text>
<text x="81.7" y="33.8">LINE_T</text>
<text x="127.4" y="33.8">LINE_T</text>
<text x="216.7" y="31.4" transform="rotate(-90 216.7 31.4)">PB1</text>
<text x="247.2" y="31.4" transform="rotate(-90 247.2 31.4)">FLT1</text>
<text x="277.7" y="31.4" transform="rotate(-90 277.7 31.4)">FLT1</text>
<text x="308.1" y="31.4" transform="rotate(-90 308.1 31.4)">FLT1</text>
<text x="338.6" y="31.4" transform="rotate(-90 338.6 31.4)">Q1_B</text>
<text x="35.9" y="36.4">LINE_B</text>
<text x="81.7" y="36.4">LINE_B</text>
<text x="109.5" y="36.4">VCC</text>
<text x="121" y="36.4">LINE_A</text>
<text x="127.4" y="36.4">LINE_A</text>
<text x="140" y="36.4">VCC</text>
<text x="151.5" y="36.4">LINE_B</text>
<text x="216.7" y="43.4" transform="rotate(-90 216.7 43.4)">FLT1</text>
<text x="247.2" y="43" transform="rotate(-90 247.2 43)">GND</text>
<text x="277.7" y="43" transform="rotate(-90 277.7 43)">GND</text>
<text x="308.1" y="43.8" transform="rotate(-90 308.1 43.8)">Q1_B</text>
<text x="338.6" y="43" transform="rotate(-90 338.6 43)">GND</text>
<text x="219.2" y="58" transform="rotate(-90 219.2 58)">U3_REF</text>
<text x="247.2" y="59.3" transform="rotate(-90 247.2 59.3)">VDD</text>
<text x="16.1" y="64.3">LINE_A</text>
<text x="29.6" y="64.3">VEE</text>
<text x="46.4" y="64.3">LINE_B</text>
<text x="60.1" y="64.3">VEE</text>
<text x="206.4" y="64.3">Q1_B</text>
<text x="247.2" y="71.6" transform="rotate(-90 247.2 71.6)">Q1_E</text>
<text x="219.2" y="72.9" transform="rotate(-90 219.2 72.9)">Q1_E</text>
<text x="59.2" y="88.5" transform="rotate(-90 59.2 88.5)">GND</text>
<text x="87.2" y="89.8" transform="rotate(-90 87.2 89.8)">VCC</text>
<text x="117.6" y="89.8" transform="rotate(-90 117.6 89.8)">U2_REF</text>
<text x="148.1" y="89.8" transform="rotate(-90 148.1 89.8)">VCC</text>
<text x="216.7" y="89.8" transform="rotate(-90 216.7 89.8)">VCC</text>
<text x="247.2" y="89.8" transform="rotate(-90 247.2 89.8)">SENSE</text>
<text x="277.7" y="89.8" transform="rotate(-90 277.7 89.8)">SENSE</text>
<text x="19.2" y="94.8">GND</text>
<text x="26.2" y="91.1" transform="rotate(-90 26.2 91.1)">U2_REF</text>
<text x="28.3" y="94.8">U2_K</text>
<text x="46.4" y="94.8">Q2_B</text>
<text x="117.6" y="101.5" transform="rotate(-90 117.6 101.5)">GND</text>
<text x="247.2" y="101.5" transform="rotate(-90 247.2 101.5)">GND</text>
<text x="277.7" y="101.4" transform="rotate(-90 277.7 101.4)">PB0</text>
<text x="59.2" y="102.5" transform="rotate(-90 59.2 102.5)">VCC</text>
<text x="87.2" y="103.9" transform="rotate(-90 87.2 103.9)">U2_REF</text>
<text x="148.1" y="102.2" transform="rotate(-90 148.1 102.2)">Q2_B</text>
<text x="216.7" y="103.2" transform="rotate(-90 216.7 103.2)">SENSE</text>
<text x="26.2" y="117.7" transform="rotate(-90 26.2 117.7)">Q2_B</text>
<text x="56.7" y="117.7" transform="rotate(-90 56.7 117.7)">U2_K</text>
<text x="87.2" y="117.7" transform="rotate(-90 87.2 117.7)">VCC</text>
<text x="117.6" y="117.7" transform="rotate(-90 117.6 117.7)">VCC</text>
<text x="216.7" y="119" transform="rotate(-90 216.7 119)">VDD</text>
<text x="148.1" y="125.4" transform="rotate(-90 148.1 125.4)">VCC</text>
<text x="26.2" y="130.1" transform="rotate(-90 26.2 130.1)">U2_K</text>
<text x="56.7" y="131.9" transform="rotate(-90 56.7 131.9)">U2_REF</text>
<text x="87.2" y="129.4" transform="rotate(-90 87.2 129.4)">GND</text>
<text x="117.6" y="129.4" transform="rotate(-90 117.6 129.4)">GND</text>
<text x="231.5" y="130.3">PB1</text>
<text x="231.5" y="127.8">PB0</text>
<text x="247.2" y="130.4" transform="rotate(-90 247.2 130.4)">VDD</text>
<text x="277.7" y="130.4" transform="rotate(-90 277.7 130.4)">VDD</text>
<text x="308.1" y="130.4" transform="rotate(-90 308.1 130.4)">VDD</text>
<text x="231.5" y="135.4">XTAL1</text>
<text x="231.5" y="132.9">BATT_EN</text>
<text x="231.5" y="138">XTAL2</text>
<text x="329" y="135.4">XTAL1</text>
<text x="342" y="135.4">XTAL2</text>
<text x="231.5" y="140.5">RESET</text>
<text x="247.2" y="143.6" transform="rotate(-90 247.2 143.6)">RESET</text>
<text x="277.7" y="142.1" transform="rotate(-90 277.7 142.1)">GND</text>
<text x="308.1" y="142.1" transform="rotate(-90 308.1 142.1)">GND</text>
<text x="26.2" y="146.9" transform="rotate(-90 26.2 146.9)">U3_REF</text>
<text x="59.2" y="144.4" transform="rotate(-90 59.2 144.4)">VEE</text>
<text x="87.2" y="145.7" transform="rotate(-90 87.2 145.7)">GND</text>
<text x="117.6" y="145.7" transform="rotate(-90 117.6 145.7)">U3_REF</text>
<text x="148.1" y="145.7" transform="rotate(-90 148.1 145.7)">GND</text>
<text x="19.6" y="150.7">VEE</text>
<text x="28.3" y="150.7">U3_K</text>
<text x="46.4" y="150.7">Q4_B</text>
<text x="59.2" y="158.6" transform="rotate(-90 59.2 158.6)">GND</text>
<text x="87.2" y="159.8" transform="rotate(-90 87.2 159.8)">U3_REF</text>
<text x="117.6" y="157" transform="rotate(-90 117.6 157)">VEE</text>
<text x="148.1" y="158.1" transform="rotate(-90 148.1 158.1)">Q4_B</text>
<text x="216.7" y="158.4" transform="rotate(-90 216.7 158.4)">XTAL1 GND</text>
<text x="247.2" y="158.4" transform="rotate(-90 247.2 158.4)">XTAL2</text>
<text x="26.2" y="173.6" transform="rotate(-90 26.2 173.6)">Q4_B</text>
<text x="56.7" y="173.6" transform="rotate(-90 56.7 173.6)">GND</text>
<text x="216.7" y="170" transform="rotate(-90 216.7 170)">GND</text>
<text x="247.2" y="170" transform="rotate(-90 247.2 170)">GND</text>
<text x="56.7" y="184.9" transform="rotate(-90 56.7 184.9)">VEE</text>
<text x="87.2" y="181.5" transform="rotate(-90 87.2 181.5)">GND</text>
<text x="26.2" y="186" transform="rotate(-90 26.2 186)">U3_K</text>
<text x="247.2" y="201.6" transform="rotate(-90 247.2 201.6)">VDD</text>
<text x="308.1" y="200.3" transform="rotate(-90 308.1 200.3)">BATT_P</text>
<text x="341.2" y="200.3" transform="rotate(-90 341.2 200.3)">CELL</text>
<text x="208.6" y="206.5">VDD</text>
<text x="220.1" y="206.5">VCC</text>
<text x="277.7" y="209.2" transform="rotate(-90 277.7 209.2)">VDD</text>
<text x="326" y="206.5">BATT_EN</text>
<text x="247.2" y="213.2" transform="rotate(-90 247.2 213.2)">GND</text>
<text x="308.1" y="212" transform="rotate(-90 308.1 212)">GND</text>
<text x="341.2" y="216.6" transform="rotate(-90 341.2 216.6)">BATT_P</text>
<text x="216.7" y="229.5" transform="rotate(-90 216.7 229.5)">BATT_EN</text>
<text x="239.1" y="234.5">VDD</text>
<text x="250.6" y="234.5">CELL</text>
<text x="277.7" y="239.5" transform="rotate(-90 277.7 239.5)">BATT_P</text>
<text x="338.6" y="237.8" transform="rotate(-90 338.6 237.8)">CELL</text>
<text x="216.7" y="243.3" transform="rotate(-90 216.7 243.3)">BATT_P</text>
<text x="308.1" y="240.4" transform="rotate(-90 308.1 240.4)">BATT_EN</text>
<text x="120.2" y="272.9" transform="rotate(-90 120.2 272.9)">GND</text>
<text x="140.5" y="272.7" transform="rotate(-90 140.5 272.7)">VCC</text>
<text x="160.8" y="272.5" transform="rotate(-90 160.8 272.5)">VEE</text>
<text x="181.1" y="272.7" transform="rotate(-90 181.1 272.7)">VDD</text>
<text x="201.5" y="275" transform="rotate(-90 201.5 275)">BATT_P</text>
</g>
<g font-size="1.4" fill="#006464">
<text x="115.5" y="266">PWR_FLAG</text>
<text x="135.9" y="266">PWR_FLAG</text>
<text x="156.2" y="266">PWR_FLAG</text>
<text x="176.5" y="266">PWR_FLAG</text>
<text x="196.8" y="266">PWR_FLAG</text>
</g>
</svg>
